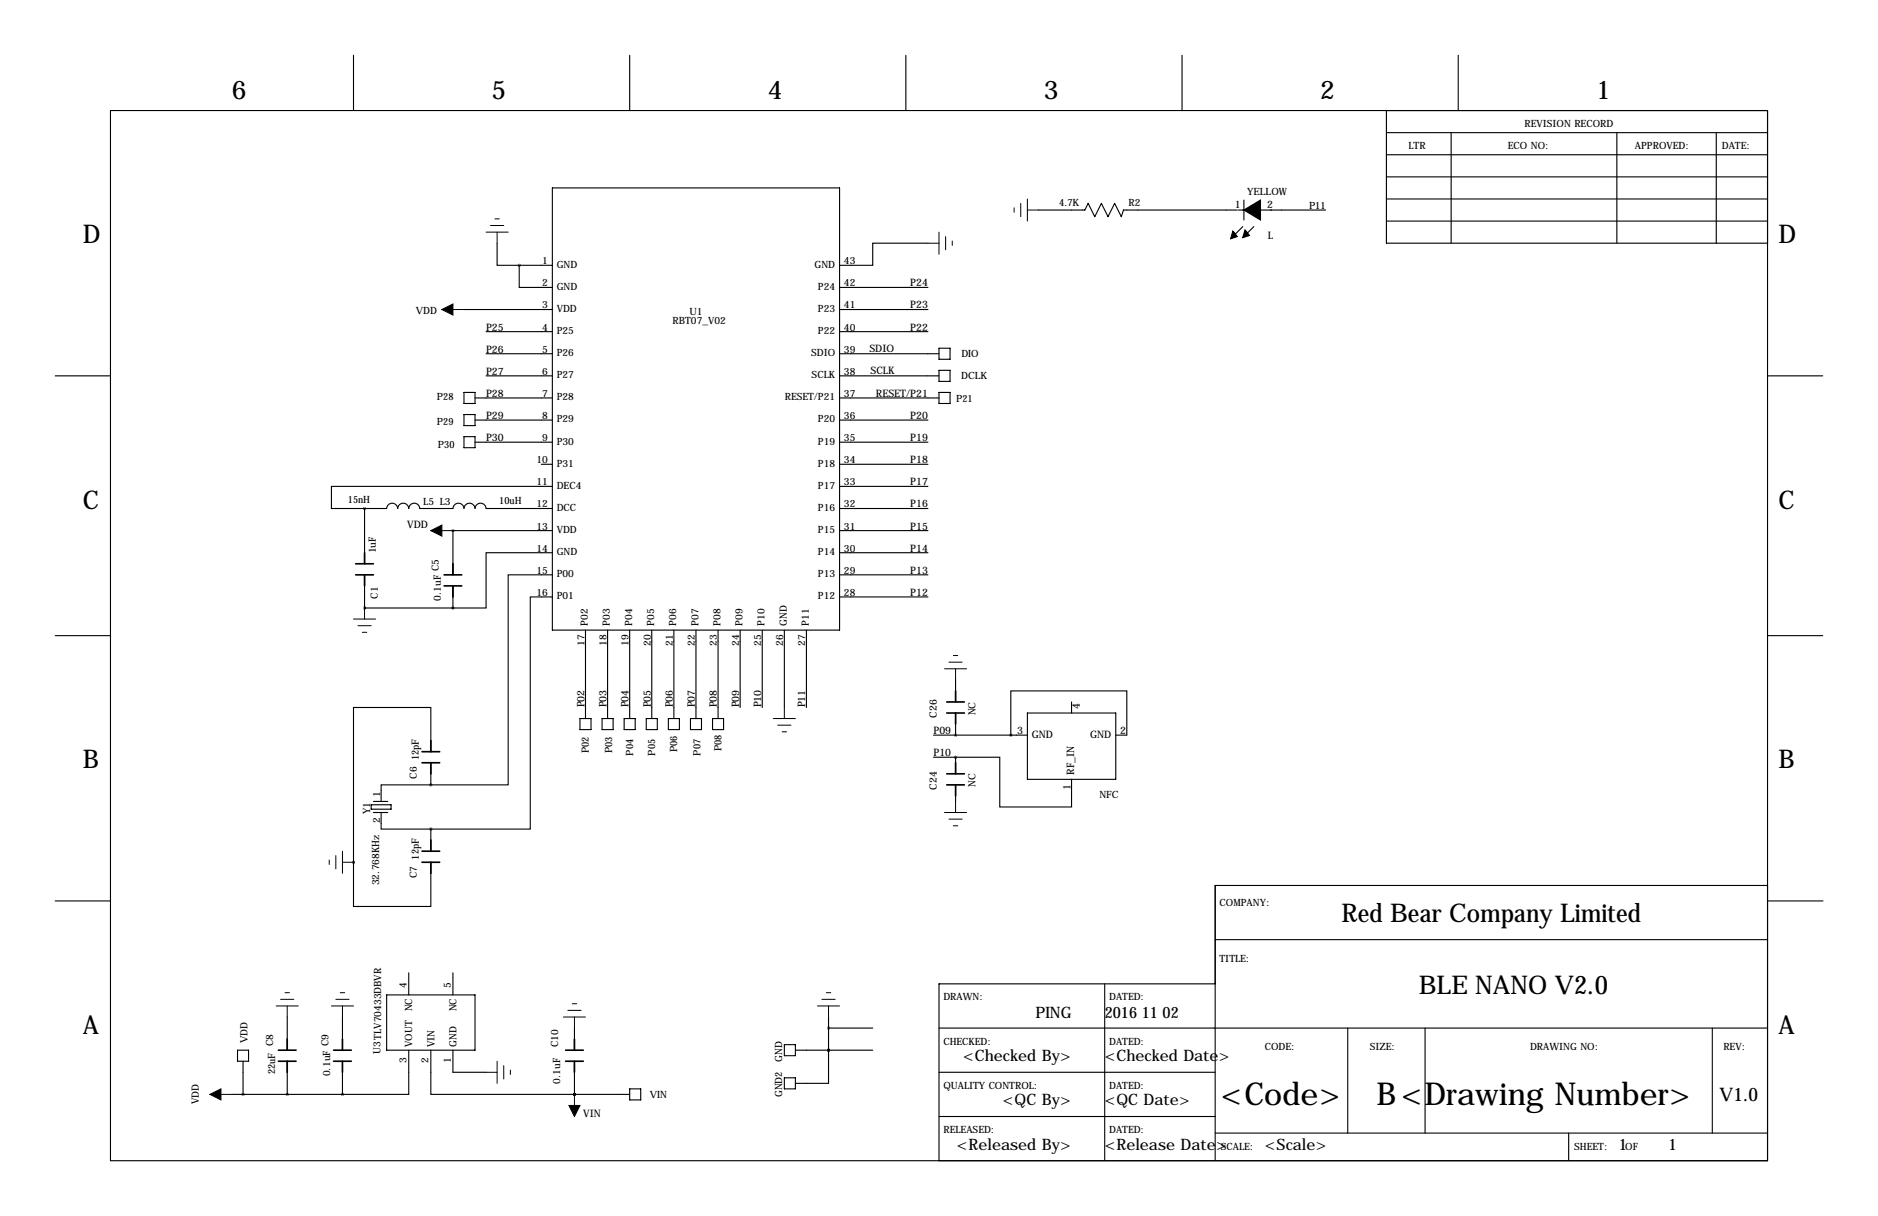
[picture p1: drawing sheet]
<svg xmlns="http://www.w3.org/2000/svg" width="432mm" height="279mm" viewBox="0 0 432 279" stroke-linecap="round" stroke-linejoin="round" font-family="sans-serif">
<g fill="none" stroke="#000" stroke-width=".25">
<path d="M81.3 12.7v12.7M144.8 12.7v12.7M208.3 12.7v12.7M271.8 12.7v12.7M335.3 12.7v12.7M25.4 25.4h381v241.3h-381zM318.8 30.5h87.6M318.8 35.6h87.6M318.8 25.4v30.5h87.6M333.7 30.5v25.4M371.8 30.5v25.4M394.6 30.5v25.4"/>
<path d="M114.3 55.9v5.1h5.1M127 43.2h66v101.6h-66zM213.4 55.9h-12.7v5.1h-7.7M238.8 48.3h10.6l.8-1.6 1.5 3.1 1.5-3.1 1.6 3.1 1.5-3.1 1.5 3.1 .5-1.5h26.2M284.7 48.3h20.1M285.8 52.1l-2.6 2.5M286 46v4.5M288.3 52.1l-2.5 2.5M318.8 45.7h87.6M318.8 50.8h87.6M318.8 40.6h87.6M106.7 71.1h20.3"/>
<path d="M111.8 76.2h15.2M119.4 61v5h7.6M119.4 61h7.6M193 66h20.4M193 71.1h20.4M193 76.2h20.4M12.7 86.4h12.7M106.7 90.2h2.5v2.5h-2.5zM106.7 95.2h2.5v2.6h-2.5zM109.2 91.4h17.8M109.2 96.5h17.8M111.8 86.4h15.2"/>
<path d="M111.8 81.3h15.2M193 86.4h22.9M193 81.3h22.9M193 91.4h22.9M193 96.5h20.4M215.9 80h2.5v2.5h-2.5zM215.9 85.1h2.5v2.5h-2.5zM215.9 90.2h2.5v2.5h-2.5zM406.4 86.4h12.7M83.8 116.8h5.1M83.8 116.8v12.7M88.9 116.8a1.27 1.27 0 0 1 1.3-1.2 1.27 1.27 0 0 1 1.2 1.2"/>
<path d="M91.4 116.8a1.27 1.27 0 0 1 1.3-1.2 1.27 1.27 0 0 1 1.3 1.2M94 116.8a1.27 1.27 0 0 1 1.3-1.2 1.27 1.27 0 0 1 1.2 1.2h7.6M104.1 116.8a1.27 1.27 0 0 1 1.3-1.2 1.27 1.27 0 0 1 1.3 1.2M106.7 100.3h2.5v2.6h-2.5zM106.7 116.8a1.27 1.27 0 0 1 1.3-1.2 1.27 1.27 0 0 1 1.2 1.2M109.2 101.6h17.8M109.2 116.8a1.27 1.27 0 0 1 1.3-1.2 1.27 1.27 0 0 1 1.3 1.2h15.2M124.5 106.7h2.5M127 111.8h-50.8v5h7.6M193 116.8h20.4M193 101.6h20.4M193 106.7h20.4"/>
<path d="M193 111.8h20.4M83.8 139.7h.1M83.8 132.1v7.6M83.8 139.7h20.3M104.1 121.9h.1M104.1 121.9v10.2M104.1 134.6v5.1M104.1 121.9h22.9M127 132.1h-10.2v48.2h-17.7M127 137.2h-5.1v53.3h-22.8M127 127h-15.2v12.7h-7.7M193 121.9h20.4"/>
<path d="M193 127h20.4M193 132.1h20.4M193 137.2h20.4M12.7 146h12.7M134.6 144.8v20.3M139.7 144.8v20.3M144.8 144.8v20.3M149.9 144.8v20.3M154.9 144.8v20.3M160 144.8v20.3M165.1 144.8v20.3M170.2 144.8v17.8"/>
<path d="M175.3 144.8v17.8M180.3 144.8v17.8M185.4 144.8v17.8M219.7 156.2v5.1M406.4 146h12.7M99.1 172.7v-10.1h-17.8v35.5M99.1 175.3v5M133.3 165.1h2.6v2.5h-2.6zM138.4 165.1h2.6v2.5h-2.6zM143.5 165.1h2.5v2.5h-2.5zM148.6 165.1h2.5v2.5h-2.5zM153.7 165.1h2.5v2.5h-2.5z"/>
<path d="M158.7 165.1h2.6v2.5h-2.6zM163.8 165.1h2.6v2.5h-2.6zM214.6 168.9h21.6M214.6 174h5.1M219.7 174h10.2v11.4h16.5v-6.3M219.7 163.8v5.1M219.7 174v3.8M232.4 168.9v-10.1h26.7v10.1h-2.6M236.2 163.8h20.3v15.3h-20.3zM246.4 161.3v2.5M81.3 198.1v10.2h17.8v-10.2M81.3 198.1h.1"/>
<path d="M85.3 184.9h4.6v1h-4.6zM85.9 184.1h3.3M85.9 186.7h3.3M87.6 186.7v3.8h11.5M99.1 180.3h-11.5v3.8M99.1 190.5v5.1M219.7 180.3v3.8M12.7 207h12.7M279.4 215.9h127M406.4 203.5h-127v63.2M406.5 207h12.7M66 233.7v7.6"/>
<path d="M78.7 233.7v7.6M88.9 228.6h20.3v12.7h-20.3zM94 223.5v5.1M104.1 223.5v5.1M132.1 236.2v5.1M190.5 236.2h10.2M190.5 233.7v7.6M215.9 236.2h190.5M254 226.1v40.6M279.4 226.1h-63.5v40.6M309.9 236.2v24.1M327.7 236.2v24.1"/>
<path d="M393.7 236.2v24.1M53.3 251.5h25.4M54.6 241.3h2.5v2.5h-2.5zM55.9 243.8v7.7M66 243.8v7.7M78.7 243.8v7.7M94 241.3v10.2h-15.3M99.1 241.3v10.2h33M104.1 241.3v5.1h7.7M132.1 251.5h.1M132.1 251.5h12.7M132.1 243.8v7.7"/>
<path d="M144.8 250.2h2.5v2.5h-2.5zM180.3 240h2.6v2.6h-2.6zM180.3 247.6h2.6v2.6h-2.6zM182.9 241.3h17.8M190.5 241.3h.1M190.5 241.3v7.6h-7.6M215.9 246.4h63.5M215.9 256.5h63.5M279.4 260.3h127M360.7 260.3v6.4"/>
</g>
<g fill="none" stroke="#000" stroke-width=".38">
<path d="M81.8 129.5h4.1M81.8 132.1h4.1M83.8 127v2.5M83.8 132.1v2.5M102.1 132.1h4.1M102.1 134.6h4.1M104.1 129.5v2.6M104.1 134.6v2.6M219.7 158.8v2.5M97 175.3h4.1M97 172.7h4.1M99.1 170.2v2.5"/>
<path d="M99.1 175.3v2.5M217.7 177.8h4M217.7 163.8h4M217.7 161.3h4M219.7 163.8v2.6M219.7 175.3v2.5M97 198.1h4.1M97 195.6h4.1M99.1 193v2.6M99.1 198.1v2.6M217.7 180.3h4M219.7 180.3v2.6"/>
<path d="M66 238.8v2.5M78.7 238.8v2.5M132.1 238.8v2.5M64 241.3h4.1M64 243.8h4.1M66 243.8v2.6M76.7 241.3h4.1M76.7 243.8h4.1M78.7 243.8v2.6M130 241.3h4.1M130 243.8h4.1M132.1 243.8v2.6"/>
</g>
<path d="M283.5 53.1l1 1.3-1.5 .5zM286.3 52.8l1 1.3-1.5 .5zM286 48.3l3.8-2.3v2.3zM286 48.3h3.8v2.2z" fill="#000" stroke="#000" stroke-width=".25"/>
<g fill="none" stroke="#000" stroke-width=".23">
<path d="M111.8 53.3h5M112.8 51.8h3M113.8 50.3h1M114.3 53.3v2.6M213.4 55.9h2.5M215.9 53.3v5.1M217.4 54.4v3M218.9 55.4v1M233.2 47.8v1M234.7 46.7v3.1M236.2 48.3h2.6M236.2 45.7v5.1"/>
<path d="M101.6 71.1h5.1M83.8 139.7v2.5M99.1 121.9h5M81.3 142.2h5.1M82.3 143.8h3M83.3 145.3h1M217.2 153.7h5M218.2 152.1h3M219.2 150.6h1M219.7 153.7v2.5M177.8 165.1h5.1M178.8 166.6h3.1"/>
<path d="M179.8 168.1h1M180.3 162.6v2.5M75.7 197.6v1M77.2 196.6v3M78.7 198.1h2.6M78.7 195.6v5.1M217.2 186.7h5M218.2 188.2h3M219.2 189.7h1M219.7 184.1v2.6M63.5 231.1h5.1M64.5 229.6h3.1"/>
<path d="M65.5 228.1h1M66 231.1v2.6M76.2 231.1h5.1M77.2 229.6h3.1M78.2 228.1h1M78.7 231.1v2.6M129.5 233.7h5.1M130.6 232.2h3M131.6 230.6h1M132.1 233.7v2.5M188 231.1h5M189 229.6h3"/>
<path d="M190 228.1h1M190.5 231.1v2.6M48.3 251.5h5M111.8 246.4h2.5M114.3 243.8v5.1M115.8 244.9v3M117.3 245.9v1M132.1 251.5v5"/>
</g>
<path d="M101.6 71.1l2.5-1.3v2.6zM99.1 121.9l2.5-1.2v2.5zM48.3 251.5l2.5-1.3v2.5zM130.8 254h2.5l-1.2 2.5z" fill="#000" stroke="#000" stroke-width=".23"/>
<path d="M78.7 251.5a.05 .05 0 0 0 .1 0 .05 .05 0 0 0-.1 0zM99 190.5a.05 .05 0 0 0 .1 0 .05 .05 0 0 0-.1 0zM99 180.3a.05 .05 0 0 0 .1 0 .05 .05 0 0 0-.1 0zM104.1 139.7a.05 .05 0 0 0 .1 0 .05 .05 0 0 0-.1 0zM104.1 121.9a.05 .05 0 0 0 .1 0 .05 .05 0 0 0-.1 0zM66 251.5a.05 .05 0 0 0 .1 0 .05 .05 0 0 0-.1 0z" fill="#000" stroke="#000" stroke-width=".63"/>
<g font-size="7.3">
<text x="280.7" y="254">&lt;Code&gt;</text>
<text x="316.5" y="254">B&lt;Drawing Number&gt;</text>
</g>
<g font-size="5.9">
<text x="53.3" y="22.9">6</text>
<text x="113" y="22.9">5</text>
<text x="176.5" y="22.9">4</text>
<text x="240" y="22.9">3</text>
<text x="303.5" y="22.9">2</text>
<text x="367" y="22.9">1</text>
<text x="19" y="55.9">D</text>
<text x="408.9" y="55.9">D</text>
<text x="19" y="116.8">C</text>
<text x="408.9" y="116.8">C</text>
<text x="19" y="176.5">B</text>
<text x="408.9" y="176.5">B</text>
<text x="308.4" y="211.9">Red Bear Company Limited</text>
<text x="326.2" y="228.4">BLE NANO V2.0</text>
<text x="19" y="237.5">A</text>
<text x="408.9" y="237.5">A</text>
</g>
<text font-size="4.3" x="395.4" y="252.9">V1.0</text>
<g font-size="3.6">
<text x="238.1" y="233.8">PING</text>
<text x="254" y="233.8">2016 11 02</text>
<text x="221.4" y="243.8">&lt;Checked By&gt;</text>
<text x="254" y="243.8">&lt;Checked Date&gt;</text>
<text x="230.6" y="254">&lt;QC By&gt;</text>
<text x="254" y="254">&lt;QC Date&gt;</text>
<text x="220" y="264.2">&lt;Released By&gt;</text>
<text x="254" y="264.2">&lt;Release Date&gt;</text>
<text x="290.8" y="264.2">&lt;Scale&gt;</text>
<text x="372.1" y="264.2">1</text>
<text x="383.5" y="264.2">1</text>
</g>
<g font-size="2.4">
<text x="283.9" y="47.9">1</text>
<text x="291.3" y="47.9">2</text>
<text x="291.5" y="55">L</text>
<text x="209.3" y="65.8">P24</text>
<text x="209.3" y="70.9">P23</text>
<text x="111.8" y="75.9">P25</text>
<text x="209.3" y="75.9">P22</text>
<text x="111.8" y="81">P26</text>
<text x="199.9" y="80.8">SDIO</text>
<text x="111.8" y="86.1">P27</text>
<text x="200.2" y="85.9">SCLK</text>
<text x="111.8" y="91.2">P28</text>
<text x="201.4" y="91.2">RESET/P21</text>
<text x="111.8" y="96.3">P29</text>
<text x="111.8" y="101.3">P30</text>
<text x="209.3" y="96.3">P20</text>
<text x="209.3" y="101.3">P19</text>
<text x="209.3" y="106.4">P18</text>
<text x="209.3" y="111.5">P17</text>
<text x="209.3" y="116.6">P16</text>
<text x="93.6" y="121.4">VDD</text>
<text x="209.3" y="121.7">P15</text>
<text x="209.3" y="131.8">P13</text>
<text x="209.3" y="126.7">P14</text>
<text x="209.3" y="136.9">P12</text>
<text x="134.4" y="162.6" transform="rotate(-90 134.4 162.6)">P02</text>
<text x="139.4" y="162.6" transform="rotate(-90 139.4 162.6)">P03</text>
<text x="144.5" y="162.6" transform="rotate(-90 144.5 162.6)">P04</text>
<text x="149.6" y="162.6" transform="rotate(-90 149.6 162.6)">P05</text>
<text x="154.7" y="162.6" transform="rotate(-90 154.7 162.6)">P06</text>
<text x="159.8" y="162.6" transform="rotate(-90 159.8 162.6)">P07</text>
<text x="164.8" y="162.6" transform="rotate(-90 164.8 162.6)">P08</text>
<text x="169.9" y="162.6" transform="rotate(-90 169.9 162.6)">P09</text>
<text x="175" y="162.6" transform="rotate(-90 175 162.6)">P10</text>
<text x="185.2" y="162.6" transform="rotate(-90 185.2 162.6)">P11</text>
<text x="215.4" y="164.9" transform="rotate(-90 215.4 164.9)">C26</text>
<text x="248.3" y="162.8" transform="rotate(-90 248.3 162.8)">4</text>
<text x="214.6" y="168.7">P09</text>
<text x="214.6" y="173.7">P10</text>
<text x="233.8" y="168.7">3</text>
<text x="237.2" y="169.5">GND</text>
<text x="250.6" y="169.5">GND</text>
<text x="257.6" y="168.7">2</text>
<text x="247" y="178.1" transform="rotate(-90 247 178.1)">RF_IN</text>
<text x="215.4" y="181.4" transform="rotate(-90 215.4 181.4)">C24</text>
<text x="246.1" y="181.4" transform="rotate(-90 246.1 181.4)">1</text>
<text x="134.1" y="256.5">VIN</text>
</g>
<g font-size="2.3">
<text x="350.5" y="29.2">REVISION RECORD</text>
<text x="323.8" y="34.3">LTR</text>
<text x="346.7" y="34.3">ECO NO:</text>
<text x="375.9" y="34.3">APPROVED:</text>
<text x="395.9" y="34.3">DATE:</text>
<text x="243.6" y="47.3">4.7K</text>
<text x="259.5" y="47.2">R2</text>
<text x="286.8" y="44.7">YELLOW</text>
<text x="301" y="48">P11</text>
<text x="124.7" y="60.7">1</text>
<text x="124.7" y="65.8">2</text>
<text x="128" y="61.5">GND</text>
<text x="187.3" y="61.5">GND</text>
<text x="194.1" y="65.8">42</text>
<text x="194.1" y="60.7">43</text>
<text x="124.7" y="70.9">3</text>
<text x="128" y="66.6">GND</text>
<text x="128" y="71.7">VDD</text>
<text x="188.1" y="71.7">P23</text>
<text x="188.1" y="66.6">P24</text>
<text x="194.1" y="70.9">41</text>
<text x="95.6" y="72.1">VDD</text>
<text x="124.7" y="75.9">4</text>
<text x="128" y="76.8">P25</text>
<text x="154.7" y="74.5">RBT07_V02</text>
<text x="158.6" y="72.4">U1</text>
<text x="188.1" y="76.8">P22</text>
<text x="194.1" y="75.9">40</text>
<text x="124.7" y="81">5</text>
<text x="128" y="81.8">P26</text>
<text x="186.5" y="81.8">SDIO</text>
<text x="194.1" y="81">39</text>
<text x="221" y="82">DIO</text>
<text x="124.7" y="86.1">6</text>
<text x="128" y="86.9">P27</text>
<text x="186.6" y="86.9">SCLK</text>
<text x="194.1" y="86.1">38</text>
<text x="221" y="87.1">DCLK</text>
<text x="100.5" y="91.9">P28</text>
<text x="124.7" y="91.2">7</text>
<text x="128" y="92">P28</text>
<text x="180.4" y="92">RESET/P21</text>
<text x="194.1" y="91.2">37</text>
<text x="219.8" y="92.5">P21</text>
<text x="100.5" y="97.6">P29</text>
<text x="124.7" y="96.3">8</text>
<text x="124.7" y="101.3">9</text>
<text x="128" y="97.1">P29</text>
<text x="188.1" y="97.1">P20</text>
<text x="194.1" y="101.3">35</text>
<text x="194.1" y="96.3">36</text>
<text x="100.7" y="102.9">P30</text>
<text x="123.3" y="106.4">10</text>
<text x="128" y="102.2">P30</text>
<text x="128" y="107.2">P31</text>
<text x="188.1" y="107.2">P18</text>
<text x="188.1" y="102.2">P19</text>
<text x="194.1" y="106.4">34</text>
<text x="123.3" y="111.5">11</text>
<text x="128" y="112.3">DEC4</text>
<text x="188.1" y="112.3">P17</text>
<text x="194.1" y="111.5">33</text>
<text x="80" y="115.6">15nH</text>
<text x="97.3" y="116.1">L5 L3</text>
<text x="114.8" y="115.8">10uH</text>
<text x="123.3" y="116.6">12</text>
<text x="128" y="117.4">DCC</text>
<text x="188.1" y="117.4">P16</text>
<text x="194.1" y="116.6">32</text>
<text x="123.3" y="121.7">13</text>
<text x="128" y="122.5">VDD</text>
<text x="188.1" y="122.5">P15</text>
<text x="194.1" y="121.7">31</text>
<text x="86.4" y="127.1" transform="rotate(-90 86.4 127.1)">1uF</text>
<text x="123.3" y="126.7">14</text>
<text x="123.3" y="131.8">15</text>
<text x="128" y="127.6">GND</text>
<text x="188.1" y="127.6">P14</text>
<text x="194.1" y="131.8">29</text>
<text x="194.1" y="126.7">30</text>
<text x="86.9" y="137.5" transform="rotate(-90 86.9 137.5)">C1</text>
<text x="123.3" y="136.9">16</text>
<text x="128" y="132.6">P00</text>
<text x="128" y="137.7">P01</text>
<text x="188.1" y="137.7">P12</text>
<text x="188.1" y="132.6">P13</text>
<text x="194.1" y="136.9">28</text>
<text x="101.3" y="138.1" transform="rotate(-90 101.3 138.1)">0.1uF C5</text>
<text x="135.2" y="143.8" transform="rotate(-90 135.2 143.8)">P02</text>
<text x="140.3" y="143.8" transform="rotate(-90 140.3 143.8)">P03</text>
<text x="145.3" y="143.8" transform="rotate(-90 145.3 143.8)">P04</text>
<text x="150.4" y="143.8" transform="rotate(-90 150.4 143.8)">P05</text>
<text x="155.5" y="143.8" transform="rotate(-90 155.5 143.8)">P06</text>
<text x="160.6" y="143.8" transform="rotate(-90 160.6 143.8)">P07</text>
<text x="165.7" y="143.8" transform="rotate(-90 165.7 143.8)">P08</text>
<text x="170.7" y="143.8" transform="rotate(-90 170.7 143.8)">P09</text>
<text x="175.8" y="143.8" transform="rotate(-90 175.8 143.8)">P10</text>
<text x="180.9" y="143.8" transform="rotate(-90 180.9 143.8)">GND</text>
<text x="186" y="143.8" transform="rotate(-90 186 143.8)">P11</text>
<text x="134.4" y="148.4" transform="rotate(-90 134.4 148.4)">17</text>
<text x="139.4" y="148.4" transform="rotate(-90 139.4 148.4)">18</text>
<text x="144.5" y="148.4" transform="rotate(-90 144.5 148.4)">19</text>
<text x="149.6" y="148.4" transform="rotate(-90 149.6 148.4)">20</text>
<text x="154.7" y="148.4" transform="rotate(-90 154.7 148.4)">21</text>
<text x="159.8" y="148.4" transform="rotate(-90 159.8 148.4)">22</text>
<text x="164.8" y="148.4" transform="rotate(-90 164.8 148.4)">23</text>
<text x="169.9" y="148.4" transform="rotate(-90 169.9 148.4)">24</text>
<text x="175" y="148.4" transform="rotate(-90 175 148.4)">25</text>
<text x="180.1" y="148.4" transform="rotate(-90 180.1 148.4)">26</text>
<text x="185.2" y="148.4" transform="rotate(-90 185.2 148.4)">27</text>
<text x="224.3" y="164.4" transform="rotate(-90 224.3 164.4)">NC</text>
<text x="135.4" y="173.1" transform="rotate(-90 135.4 173.1)">P02</text>
<text x="140.7" y="173.1" transform="rotate(-90 140.7 173.1)">P03</text>
<text x="145.6" y="173.6" transform="rotate(-90 145.6 173.6)">P04</text>
<text x="150.7" y="173.6" transform="rotate(-90 150.7 173.6)">P05</text>
<text x="155.7" y="172.9" transform="rotate(-90 155.7 172.9)">P06</text>
<text x="161.1" y="173.6" transform="rotate(-90 161.1 173.6)">P07</text>
<text x="165.9" y="172.6" transform="rotate(-90 165.9 172.6)">P08</text>
<text x="95.8" y="178.9" transform="rotate(-90 95.8 178.9)">C6</text>
<text x="96.3" y="174.7" transform="rotate(-90 96.3 174.7)">12pF</text>
<text x="87.4" y="183.1" transform="rotate(-90 87.4 183.1)">1</text>
<text x="224.3" y="180.9" transform="rotate(-90 224.3 180.9)">NC</text>
<text x="252.8" y="183.4">NFC</text>
<text x="85.1" y="187.1" transform="rotate(-90 85.1 187.1)">Y1</text>
<text x="87.4" y="189" transform="rotate(-90 87.4 189)">2</text>
<text x="96.3" y="197.5" transform="rotate(-90 96.3 197.5)">12pF</text>
<text x="87.2" y="203.4" transform="rotate(-90 87.2 203.4)">32.768KHz</text>
<text x="95.8" y="201.8" transform="rotate(-90 95.8 201.8)">C7</text>
<text x="280.4" y="208.3">COMPANY:</text>
<text x="280.4" y="221">TITLE:</text>
<text x="93.5" y="227.1" transform="rotate(-90 93.5 227.1)">4</text>
<text x="103.6" y="227.1" transform="rotate(-90 103.6 227.1)">5</text>
<text x="94.8" y="232.4" transform="rotate(-90 94.8 232.4)">NC</text>
<text x="104.9" y="232.4" transform="rotate(-90 104.9 232.4)">NC</text>
<text x="216.9" y="229.9">DRAWN:</text>
<text x="255" y="229.9">DATED:</text>
<text x="56.9" y="239.7" transform="rotate(-90 56.9 239.7)">VDD</text>
<text x="87.5" y="242.2" transform="rotate(-90 87.5 242.2)">U3 TLV70433DBVR</text>
<text x="93.5" y="244.1" transform="rotate(-90 93.5 244.1)">3</text>
<text x="94.8" y="240.5" transform="rotate(-90 94.8 240.5)">VOUT</text>
<text x="98.6" y="244.1" transform="rotate(-90 98.6 244.1)">2</text>
<text x="99.9" y="240.5" transform="rotate(-90 99.9 240.5)">VIN</text>
<text x="103.6" y="244.1" transform="rotate(-90 103.6 244.1)">1</text>
<text x="104.9" y="240.5" transform="rotate(-90 104.9 240.5)">GND</text>
<text x="128.4" y="240.5" transform="rotate(-90 128.4 240.5)">C10</text>
<text x="179.8" y="243.9" transform="rotate(-90 179.8 243.9)">GND</text>
<text x="216.9" y="240">CHECKED:</text>
<text x="255" y="240">DATED:</text>
<text x="290.8" y="241.3">CODE:</text>
<text x="315" y="241.3">SIZE:</text>
<text x="351.8" y="241.3">DRAWING NO:</text>
<text x="396.2" y="241.3">REV:</text>
<text x="63.2" y="246.8" transform="rotate(-90 63.2 246.8)">22uF C8</text>
<text x="75.9" y="247.3" transform="rotate(-90 75.9 247.3)">0.1uF C9</text>
<text x="128.8" y="249.1" transform="rotate(-90 128.8 249.1)">0.1uF</text>
<text x="216.9" y="250.2">QUALITY CONTROL:</text>
<text x="255" y="250.2">DATED:</text>
<text x="45.7" y="253.8" transform="rotate(-90 45.7 253.8)">VDD</text>
<text x="149.4" y="252.3">VIN</text>
<text x="179.8" y="252.1" transform="rotate(-90 179.8 252.1)">GND2</text>
<text x="216.9" y="260.3">RELEASED:</text>
<text x="255" y="260.3">DATED:</text>
<text x="280.7" y="264.2">SCALE:</text>
<text x="361.9" y="264.2">SHEET:</text>
<text x="373.7" y="264.2">OF</text>
</g>
</svg>
